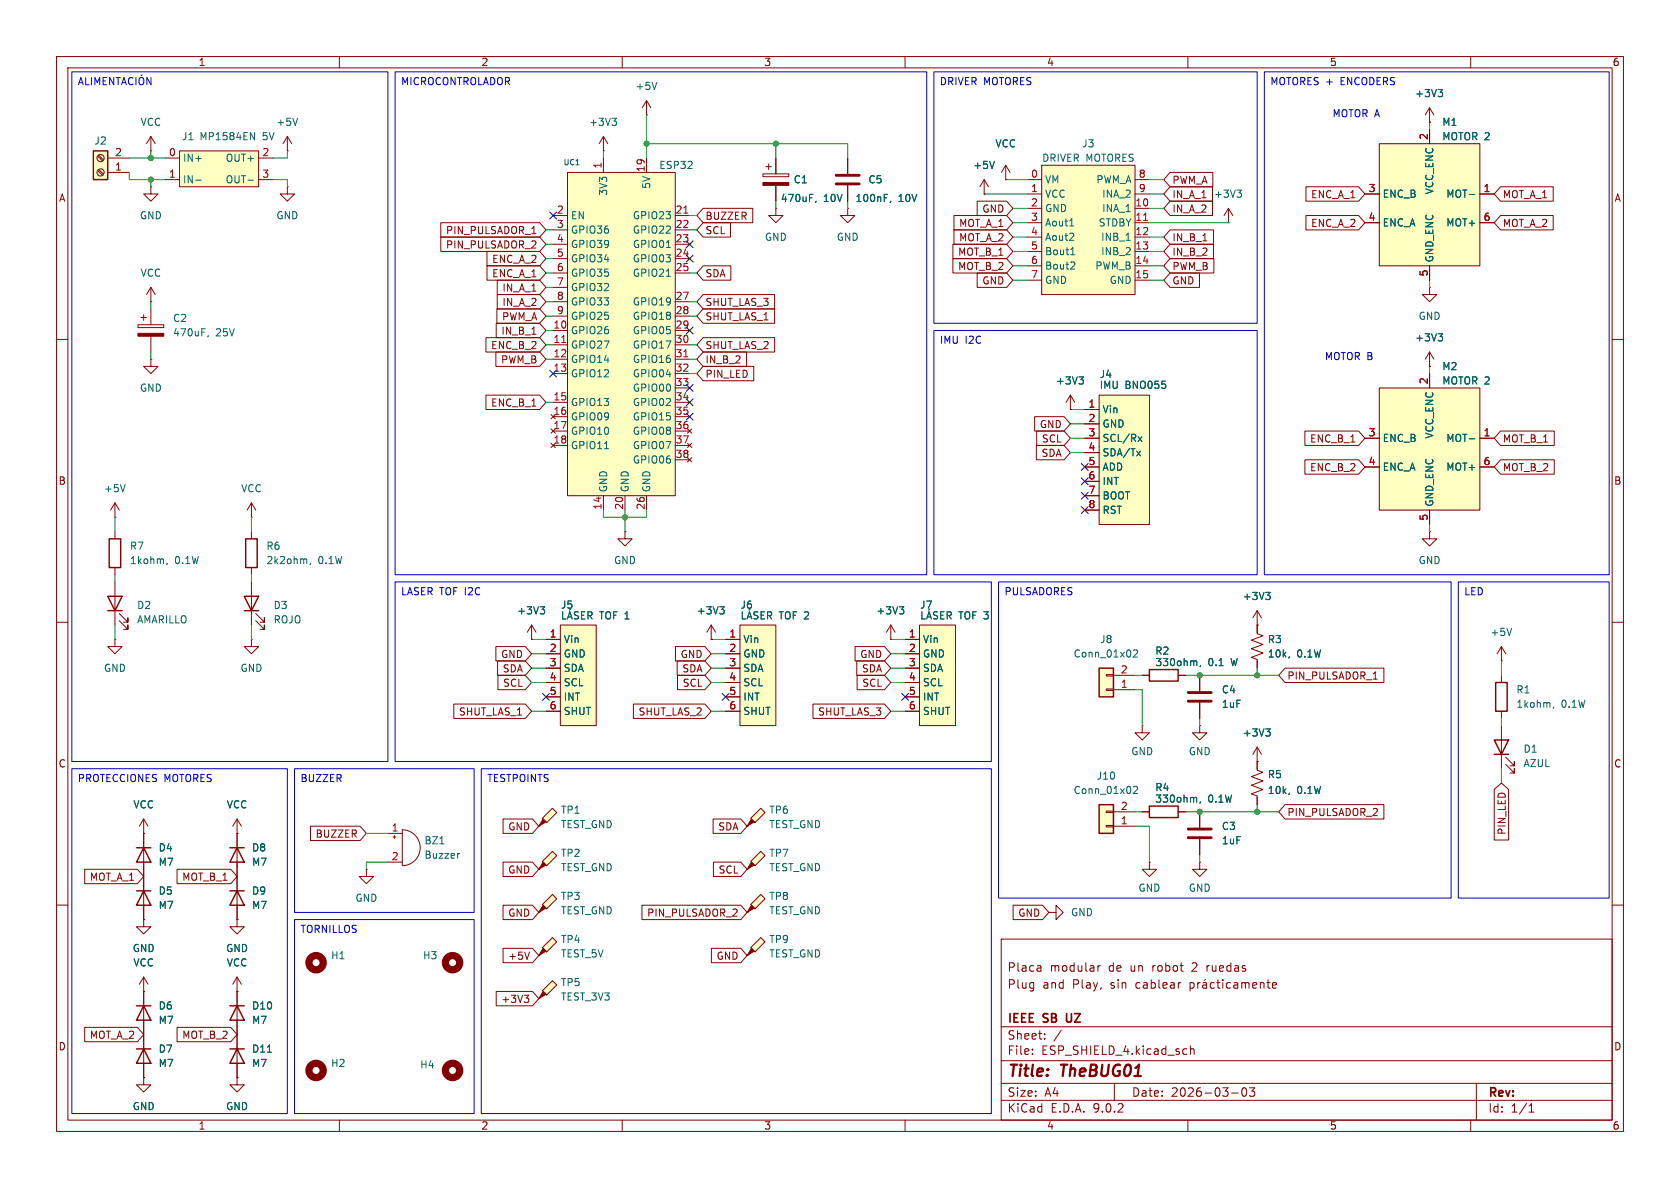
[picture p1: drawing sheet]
<svg xmlns="http://www.w3.org/2000/svg" width="297mm" height="210mm" viewBox="0 0 297 210" stroke-linecap="round" stroke-linejoin="round" font-family="sans-serif">
<g fill="none" stroke="#840000" stroke-width=".18">
<path d="M10 10h277v190h-277zM12 12h273v186h-273zM60 10v2M110 10v2M160 10v2M210 10v2M260 10v2M10 60h2M285 60h2M10 110h2M285 110h2M25.4 147.3v7.6"/>
<path d="M10 160h2M177 166h108v32h-108zM183.8 170.7l.2 .2v.8M184 171.6l-.1 .1M184 171.1h-.1M194.1 170.7v1M194.5 170.7l-.3 .1-.1 .2M208.6 173.7h.1M210.4 173.8l.4-.1 .3 .3v.4l-.1 .2h-.6M210.4 173.7v1.5M211.7 173.7v1M212.2 173.7l-.3 .1-.2 .2"/>
<path d="M212.7 173.8h.5l.1 .9M213.1 173.1l-.2 .2M213.3 174.1h-.5a.29 .29 0 0 0-.2 .3 .29 .29 0 0 0 .2 .3l.5-.1M214.7 173.8l-.5-.1-.2 .3v.4l.1 .2h.6M215.1 173.7h.6M215.3 173.2v1.3l.4 .2M216.2 173.2v.1M216.2 173.7v1M217.5 173.8l-.4-.1-.3 .3v.4l.2 .2h.5M218.2 173.8h.5l.1 .9M218.8 174.1h-.5a.29 .29 0 0 0-.2 .3 .29 .29 0 0 0 .2 .3l.5-.1M219.5 173.7v1"/>
<path d="M219.5 173.8l.5-.1 .2 .2M220.2 173.9l.2-.2 .3 .1 .1 .9M220.2 173.9v.8M221.5 174.2l.7-.1-.1-.3-.4-.1-.2 .2v.7h.6M222.8 173.8l.2-.1 .4 .1 .1 .9M222.8 173.7v1M224 173.7h.5M224.2 173.2v1.3l.3 .2M225 174.2l.7-.1-.1-.3-.4-.1-.2 .2v.7h.6M285 160h2M60 198v2M110 198v2"/>
<path d="M160 198v2M177 194.5h108M177 191.5h108M177 187.5h108M177 181.5h108M182.5 186.3v.1M182.5 185.5v.1M184.7 183.6v.1M184.7 182.8v.1M187.6 182.1l-1.3 2M197 191.5v3M209.7 185.4l.1 .1"/>
<path d="M209.8 186.3l-.1 .1M210 198v2M210.5 184.9v1.5M210.5 185.5l.2-.1 .3 .1 .1 .9M217.7 193.2h1.2M219.7 192.4l.2-.1a.81 .81 0 0 1 .6 .6 .81 .81 0 0 1-.3 .8l-.2 .1a.81 .81 0 0 1-.3-1.4zM220.9 192.3h.9l-.5 .6 .4 .1v.7l-.2 .1h-.4l-.2-.1M260 198v2M261 191.5v6.5M270.3 196.6h.9M270.3 195.5l.4-.4v1.5"/>
</g>
<path d="M188.6 179.2v1.3" fill="none" stroke="#840000" stroke-width=".3"/>
<path d="M24.1 149.9h2.6M25.4 149.9l1.3 2.5h-2.6z" fill="none" stroke="#840000" stroke-width=".25"/>
<path d="M99.1 110.5h6.3v17.8h-6.3z" fill="#ffffc2"/>
<path d="M96.5 113h2.6M96.5 115.6h2.6M96.5 118.1h2.6M99.1 110.5h6.3v17.8h-6.3zM96.5 120.7h2.6M96.5 123.2h2.6M96.5 125.7h2.6" fill="none" stroke="#840000" stroke-width=".18"/>
<path d="M99.5 108.1v1.3h.6M100.3 109.4l.4-1.3 .5 1.3M100.4 109.1h.6M102.3 108.2l-.5-.1-.2 .2v.3l.5 .3 .2 .3-.3 .2h-.5M102.8 108.8h.4M103.4 108.1h-.6v1.3h.6M103.9 108.8h.7l.1-.2-.1-.3-.7-.2v1.3M104.3 108.8l.4 .6" fill="none" stroke="#006464" stroke-width=".18"/>
<path d="M95.9 175.1l1.8-1.7 .7 .7-1.8 1.8z" fill="#ffffc2"/>
<path d="M96 175.3l.5 .5-1.3 .7z" fill="#840000" stroke="#840000" stroke-width=".18"/>
<g fill="none" stroke="#840000" stroke-width=".18">
<path d="M201.9 119.4h1.3M208.3 119.4h1.2M222.2 110.5h.1M222.2 108l-.7 1.2M222.2 108l.8 1.2M222.2 108v2.5M265.4 119.4v1.3M201.9 128.3v1.2h1.3l-1.3 1.3-1.2-1.3h1.2M201.9 128.3h.1M265.4 125.7v1.3M41.9 147.3h.1M41.9 144.8v17.8"/>
<path d="M41.9 144.8l-.8 1.3M41.9 144.8l.8 1.3M64.8 153.7v1.2h1.2l-1.2 1.3-1.3-1.3h1.3M64.8 153.7h.1M68.6 147.3h2.5M68.6 152.4h2.5M69.5 148h.5M69.7 147.7v.5M71.1 146.7a3.2 3.2 0 0 1 3.2 3.2 3.2 3.2 0 0 1-3.2 3.1zM212.1 152.4v1.3h1.3l-1.3 1.2-1.3-1.2h1.3M212.1 152.4h.1M41.9 162.6v1.2h1.3l-1.3 1.3-1.3-1.3h1.3"/>
<path d="M41.9 162.6h.1M95.2 176.5h.1M95.9 175.1l1.8-1.7 .7 .7-1.8 1.8z"/>
</g>
<path d="M211.4 116.8l.2 .2v.7M212.2 117.6l-.1 .3M223.8 104.7h.7l-.4 .5M224.3 105.2l.2 .2v.3l-.2 .3M274.7 125l-.1 .2M77.8 149.2h.7M81.3 150.9h-.3" fill="none" stroke="#006464" stroke-width=".18"/>
<path d="M203.2 118.4h5.1v2h-5.1zM264.4 120.7h2v5h-2zM40.6 157.5h2.6M40.6 149.9h2.6M41.9 157.5l1.3 2.5h-2.6zM41.9 149.9l1.3 2.5h-2.6z" fill="none" stroke="#840000" stroke-width=".25"/>
<g fill="none" stroke="#840000" stroke-width="1.3">
<circle cx="55.9" cy="170.2" r="1.27"/>
<circle cx="80" cy="170.2" r="1.27"/>
<circle cx="55.9" cy="189.2" r="1.27"/>
<circle cx="80" cy="189.2" r="1.27"/>
</g>
<path d="M95.9 159.9l1.8-1.8 .7 .8-1.8 1.8z" fill="#ffffc2"/>
<path d="M96 160l.5 .5-1.3 .8z" fill="#840000" stroke="#840000" stroke-width=".18"/>
<path d="M95.9 159.9l1.8-1.8 .7 .8-1.8 1.8zM212.1 143.5v2.8M212.1 148.3v2.8M95.2 161.3h.1" fill="none" stroke="#840000" stroke-width=".18"/>
<path d="M210.1 146.6h4M210.1 148.1h4" fill="none" stroke="#840000" stroke-width=".51"/>
<path d="M16.5 26.7h2.5v5.1h-2.5z" fill="#ffffc2"/>
<path d="M16.5 26.7h2.5v5.1h-2.5z" fill="none" stroke="#840000" stroke-width=".25"/>
<g fill="none" stroke="#840000" stroke-width=".18">
<path d="M17.3 30.1l.8 .9M17.3 27.6l.8 .8M17.4 30l.9 .8M17.4 27.4l.9 .9M19 30.5h3.9M19 27.9h3.9M212.1 119.4v2.8M212.1 128.3v1.2h1.3l-1.3 1.3-1.3-1.3h1.3M212.1 128.3h.1M212.1 124.2v2.8"/>
<circle cx="17.8" cy="27.9" r=".63"/>
<circle cx="17.8" cy="30.5" r=".63"/>
</g>
<path d="M210.1 122.4h4M210.1 124h4" fill="none" stroke="#840000" stroke-width=".51"/>
<path d="M243.8 68.6h17.8v21.6h-17.8z" fill="#ffffc2"/>
<g fill="none" stroke="#840000" stroke-width=".18">
<path d="M241.3 77.5h2.5M243.8 68.6h17.8v21.6h-17.8zM252.7 64.8h.1M252.7 62.2v2.6M252.7 66v2.6M252.7 62.2l-.7 1.3M252.7 62.2l.8 1.3M261.6 77.5h2.6M241.3 82.6h2.5M252.7 94v1.3h1.3l-1.3 1.2-1.2-1.2h1.2M252.7 94h.1M252.7 90.2v2.5"/>
<path d="M261.6 82.6h2.6"/>
</g>
<path d="M254.2 59h.8l-.4 .5M254.8 59.5l.2 .2v.3l-.2 .3M259.7 77.6h1" fill="none" stroke="#006464" stroke-width=".18"/>
<path d="M243.8 25.4h17.8v21.6h-17.8z" fill="#ffffc2"/>
<g fill="none" stroke="#840000" stroke-width=".18">
<path d="M252.7 19.1v2.5M252.7 19.1l-.7 1.2M252.7 19.1l.8 1.2M241.3 34.3h2.5M241.3 39.4h2.5M243.8 25.4h17.8v21.6h-17.8zM252.7 21.6h.1M252.7 22.9v2.5M261.6 34.3h2.6M261.6 39.4h2.6M252.7 50.8v1.3h1.3l-1.3 1.2-1.2-1.2h1.2M252.7 50.8h.1"/>
<path d="M252.7 47v2.5M41.9 175.3h.1M41.9 172.7v17.8M41.9 172.7l-.8 1.3M41.9 172.7l.8 1.3M25.4 190.5v1.3h1.3l-1.3 1.2-1.3-1.2h1.3M25.4 190.5h.1M25.4 182.9v7.6M41.9 190.5v1.3h1.3l-1.3 1.2-1.3-1.2h1.3M41.9 190.5h.1"/>
</g>
<path d="M254.2 15.8h.8l-.4 .5M254.8 16.3l.2 .2v.3l-.2 .3M259.7 34.4h1M47.3 186h.7" fill="none" stroke="#006464" stroke-width=".18"/>
<path d="M40.6 177.8h2.6M41.9 177.8l1.3 2.5h-2.6zM24.1 185.4h2.6M25.4 185.4l1.3 2.6h-2.6zM40.6 185.4h2.6M41.9 185.4l1.3 2.6h-2.6z" fill="none" stroke="#840000" stroke-width=".25"/>
<path d="M130.8 110.5h6.4v17.8h-6.4z" fill="#ffffc2"/>
<g fill="none" stroke="#840000" stroke-width=".18">
<path d="M125.7 113h.1M125.7 110.5l-.7 1.3M125.7 110.5l.8 1.3M125.7 110.5v2.5M128.3 113h2.5M128.3 115.6h2.5M128.3 118.1h2.5M130.8 110.5h6.4v17.8h-6.4zM128.3 120.7h2.5M128.3 123.2h2.5M128.3 125.7h2.5M25.4 147.3h.1"/>
<path d="M25.4 144.8l-.8 1.3M25.4 144.8l.8 1.3M25.4 144.8v2.5"/>
</g>
<path d="M127.2 107.3h.8l-.4 .4M127.8 107.7l.2 .3v.3l-.2 .2M131.2 108.1v1.3h.6M132.1 109.4l.4-1.3 .4 1.3M132.2 109.1h.6M134 108.2l-.5-.1-.2 .2v.3l.6 .3 .1 .3-.2 .2h-.5M134.5 108.8h.5M135.2 108.1h-.7v1.3h.7M135.7 108.8h.6l.1-.2v-.3l-.7-.2v1.3M136 108.8l.4 .6" fill="none" stroke="#006464" stroke-width=".18"/>
<path d="M194.3 69.9h8.9v22.8h-8.9z" fill="#ffffc2"/>
<g fill="none" stroke="#840000" stroke-width=".18">
<path d="M24.4 57.4h4.6v.5h-4.6zM24.9 56.1h1M25.4 55.6v1M26.7 54.6v2.8M26.7 59.4v2.8M189.2 72.4h.1M189.2 69.9l-.7 1.2M189.2 69.9l.8 1.2M189.2 69.9v2.5M191.8 72.4h2.5M191.8 74.9h2.5M191.8 77.5h2.5"/>
<path d="M194.3 69.9h8.9v22.8h-8.9zM191.8 80h2.5M191.8 82.6h2.5M191.8 85.1h2.5M191.8 87.6h2.5M191.8 90.2h2.5M222.2 134.6h.1M222.2 132.1l-.7 1.3M222.2 132.1l.8 1.3M222.2 132.1v2.5M25.4 154.9v7.7M203.2 152.4v1.3h1.3l-1.3 1.2-1.3-1.2h1.3"/>
<path d="M203.2 152.4h.1M25.4 162.6v1.2h1.3l-1.3 1.3-1.3-1.3h1.3M25.4 162.6h.1M25.4 175.3h.1M25.4 172.7v10.2M25.4 172.7l-.8 1.3M25.4 172.7l.8 1.3M185.4 161.3h1.3v-1.3l1.3 1.3-1.3 1.3v-1.3M185.4 161.3h.1"/>
</g>
<path d="M36.8 59.3l-.1 .3M190.7 66.6h.8l-.4 .5M191.3 67.1l.2 .2v.3l-.2 .3M201 79.7l.6 .9M201.2 77.2l.7 .8M201.6 79.7l-.6 .9M201.9 77.2l-.7 .8M223.8 128.8h.7l-.4 .5M224.3 129.3l.2 .3v.3l-.2 .2" fill="none" stroke="#006464" stroke-width=".18"/>
<path d="M24.1 157.5h2.6M25.4 157.5l1.3 2.5h-2.6zM24.1 177.8h2.6M25.4 177.8l1.3 2.5h-2.6z" fill="none" stroke="#840000" stroke-width=".25"/>
<path d="M24.4 58.9h4.6v.5h-4.6z" fill="#840000" stroke="#840000" stroke-width=".18"/>
<path d="M184.1 29.2h16.6v22.9h-16.6z" fill="#ffffc2"/>
<g fill="none" stroke="#840000" stroke-width=".18">
<path d="M50.8 33v1.3h1.3l-1.3 1.3-1.3-1.3h1.3M50.8 33h.1M181.6 31.8h2.5M181.6 34.3h2.5M181.6 36.8h2.5M181.6 39.4h2.5M184.1 29.2h16.6v22.9h-16.6zM200.7 31.8h2.5M200.7 34.3h2.5M200.7 36.8h2.5M200.7 39.4h2.5M181.6 41.9h2.5"/>
<path d="M181.6 44.5h2.5M181.6 47h2.5M181.6 49.5h2.5M200.7 41.9h2.5M200.7 44.5h2.5M200.7 47h2.5M200.7 49.5h2.5M26.7 63.5v1.3h1.2l-1.2 1.2-1.3-1.2h1.3M26.7 63.5h.1M44.4 94v1.3M44.4 100.3v1.3M44.4 102.9v7.6"/>
<path d="M45.2 109.7l1.5 1.6v-.8v.8h-.7M45.2 108.5l1.5 1.5v-.8v.8h-.7"/>
</g>
<path d="M189.1 39.9h.7M189.1 42.5h.7M189.3 45h.7M189.5 43.9l.2-.1v1.2M189.8 41.3v.5M189.8 46.3l.2 .2v.3l-.8 .8h.8M199.1 42.5h.7M54.9 99.6l-.1 .2" fill="none" stroke="#006464" stroke-width=".18"/>
<path d="M202.2 39h.7" fill="none" stroke="#a90000" stroke-width=".18"/>
<path d="M43.4 95.3h2.1v5h-2.1zM43.2 105.4h2.5l-1.3 2.6zM43.2 108h2.5" fill="none" stroke="#840000" stroke-width=".25"/>
<path d="M95.9 144.7l1.8-1.8 .7 .7-1.8 1.8z" fill="#ffffc2"/>
<path d="M96 144.8l.5 .5-1.3 .8z" fill="#840000" stroke="#840000" stroke-width=".18"/>
<path d="M95.2 146.1h.1M95.9 144.7l1.8-1.8 .7 .7-1.8 1.8z" fill="none" stroke="#840000" stroke-width=".18"/>
<path d="M95.9 167.5l1.8-1.8 .7 .8-1.8 1.8z" fill="#ffffc2"/>
<path d="M96 167.6l.5 .5-1.3 .8z" fill="#840000" stroke="#840000" stroke-width=".18"/>
<path d="M95.2 168.9h.1M95.9 167.5l1.8-1.8 .7 .8-1.8 1.8z" fill="none" stroke="#840000" stroke-width=".18"/>
<path d="M95.9 152.3l1.8-1.8 .7 .8-1.8 1.7z" fill="#ffffc2"/>
<path d="M96 152.4l.5 .5-1.3 .8z" fill="#840000" stroke="#840000" stroke-width=".18"/>
<g fill="none" stroke="#840000" stroke-width=".18">
<path d="M174 34.3h.1M174 31.8l-.8 1.2M174 31.8l.8 1.2M174 31.8v2.5M177.8 31.8h.1M177.8 29.2l-.8 1.3M177.8 29.2l.8 1.3M177.8 29.2v2.6M217.2 39.4h.1M217.2 36.8l-.8 1.3M217.2 36.8l.7 1.3M217.2 36.8v2.6"/>
<path d="M95.2 153.7h.1M95.9 152.3l1.8-1.8 .7 .8-1.8 1.7z"/>
</g>
<path d="M175.8 28.5l-.4 1.3M218.7 33.6h.8l-.5 .5M219.2 34.1l.3 .2v.3l-.3 .3" fill="none" stroke="#006464" stroke-width=".18"/>
<path d="M162.6 110.5h6.3v17.8h-6.3z" fill="#ffffc2"/>
<g fill="none" stroke="#840000" stroke-width=".18">
<path d="M134.9 30.7h4.5v.5h-4.5zM135.4 29.5h1M135.9 29v1M137.2 27.9v2.8M137.2 32.8v2.8M157.5 113h.1M157.5 110.5l-.8 1.3M157.5 110.5l.7 1.3M157.5 110.5v2.5M160 113h2.6M160 115.6h2.6M160 118.1h2.6"/>
<path d="M162.6 110.5h6.3v17.8h-6.3zM160 120.7h2.6M160 123.2h2.6M160 125.7h2.6"/>
</g>
<path d="M144.3 35.6l-.2 .2M159 107.3h.8l-.4 .4M159.5 107.7l.3 .3v.3l-.3 .2M163 108.1v1.3h.6M163.8 109.4l.4-1.3 .5 1.3M163.9 109.1h.6M165.8 108.2l-.5-.1-.2 .2v.3l.5 .3 .2 .3-.3 .2h-.5M166.3 108.8h.4M166.9 108.1h-.6v1.3h.6M167.4 108.8h.7l.1-.2-.1-.3-.7-.2v1.3M167.8 108.8l.4 .6" fill="none" stroke="#006464" stroke-width=".18"/>
<path d="M134.9 32.3h4.5v.5h-4.5z" fill="#840000" stroke="#840000" stroke-width=".18"/>
<path d="M194.3 118.1h2.5v5.1h-2.5z" fill="#ffffc2"/>
<path d="M194.3 118.1h2.5v5.1h-2.5z" fill="none" stroke="#840000" stroke-width=".25"/>
<path d="M137.2 36.8v1.3h1.2l-1.2 1.3-1.3-1.3h1.3M137.2 36.8h.1M149.9 36.8v1.3h1.2l-1.2 1.3-1.3-1.3h1.3M149.9 36.8h.1M149.9 27.9v2.8M149.9 32.8v2.8M195.6 119.3h1.2v.2h-1.2zM196.8 119.4h3.9M222.2 110.5v1.5l1.1 .4-2.1 .8 2.1 .7-2.1 .8 2.1 .7-2.1 .8 1 .4v1.5M195.6 121.8h1.2v.2h-1.2zM196.8 121.9h3.9M222.2 134.6v1.5l1.1 .4-2.1 .8 2.1 .7-2.1 .8 2.1 .8-2.1 .7 1 .4v1.5" fill="none" stroke="#840000" stroke-width=".18"/>
<path d="M157.5 35.6l-.2 .2M200.4 115l.5-.1 .2 .3-.8 .9h.8M227.9 116.1l-.1 .2M227.9 140.2l-.1 .3" fill="none" stroke="#006464" stroke-width=".18"/>
<path d="M147.8 31h4.1M147.8 32.5h4.1" fill="none" stroke="#840000" stroke-width=".51"/>
<path d="M132.7 152.3l1.8-1.8 .8 .8-1.8 1.7z" fill="#ffffc2"/>
<path d="M132.8 152.4l.5 .5-1.2 .8z" fill="#840000" stroke="#840000" stroke-width=".18"/>
<path d="M132.1 153.7h.1M132.7 152.3l1.8-1.8 .8 .8-1.8 1.7z" fill="none" stroke="#840000" stroke-width=".18"/>
<path d="M132.7 144.7l1.8-1.8 .8 .7-1.8 1.8z" fill="#ffffc2"/>
<path d="M132.8 144.8l.5 .5-1.2 .8z" fill="#840000" stroke="#840000" stroke-width=".18"/>
<g fill="none" stroke="#840000" stroke-width=".18">
<path d="M20.3 91.4h.1M20.3 88.9v2.5M20.3 94v1.3M20.3 88.9l-.7 1.3M20.3 88.9l.8 1.3M44.4 91.4h.1M44.4 88.9l-.7 1.3M44.4 88.9l.8 1.3M44.4 88.9v2.5M20.3 113v1.3h1.3l-1.3 1.3-1.3-1.3h1.3M20.3 113h.1M20.3 100.3v1.3"/>
<path d="M20.3 102.9v7.6M21.1 109.7l1.5 1.6v-.8v.8h-.8M21.1 108.5l1.5 1.5v-.8v.8h-.8M44.4 113v1.3h1.3l-1.3 1.3-1.2-1.3h1.2M44.4 113h.1M132.1 146.1h.1M132.7 144.7l1.8-1.8 .8 .7-1.8 1.8zM201.9 143.5h1.3M208.3 143.5h1.2"/>
</g>
<path d="M19.3 95.3h2v5h-2zM19 105.4h2.6l-1.3 2.6zM19 108h2.6M203.2 142.5h5.1v2h-5.1z" fill="none" stroke="#840000" stroke-width=".25"/>
<path d="M22.1 85.7l-.4 1.2M29.6 99.6l-.2 .2M211.4 141l.2 .1v.7M212.2 141.7l-.1 .3" fill="none" stroke="#006464" stroke-width=".18"/>
<path d="M132.7 159.9l1.8-1.8 .8 .8-1.8 1.8z" fill="#ffffc2"/>
<path d="M132.8 160l.5 .5-1.2 .8z" fill="#840000" stroke="#840000" stroke-width=".18"/>
<path d="M114.3 17.8l-.8 1.3M114.3 17.8l.8 1.3M114.3 17.8v2.5M114.3 20.3h.1M94 113h.1M94 110.5l-.8 1.3M94 110.5l.7 1.3M94 110.5v2.5M132.7 159.9l1.8-1.8 .8 .8-1.8 1.8zM132.1 161.3h.1" fill="none" stroke="#840000" stroke-width=".18"/>
<path d="M116.1 14.5l-.4 1.3M95.5 107.3h.8l-.4 .4M96 107.7l.3 .3v.3l-.3 .2" fill="none" stroke="#006464" stroke-width=".18"/>
<path d="M100.3 30.5h19.1v57.1h-19.1z" fill="#ffffc2"/>
<g fill="none" stroke="#840000" stroke-width=".18">
<path d="M97.8 38.1h2.5M100.3 30.5h19.1v57.1h-19.1zM106.7 27.9v2.6M114.3 27.9v2.6M119.4 38.1h2.5M97.8 40.6h2.5M97.8 43.2h2.5M97.8 45.7h2.5M97.8 48.3h2.5M97.8 50.8h2.5M97.8 53.3h2.5M97.8 55.9h2.5"/>
<path d="M97.8 58.4h2.5M119.4 40.6h2.5M119.4 43.2h2.5M119.4 45.7h2.5M119.4 48.3h2.5M119.4 53.3h2.5M119.4 55.9h2.5M119.4 58.4h2.5M97.4 75.8l.8 .8M97.8 61h2.5M97.8 63.5h2.5M97.8 66h2.5"/>
<path d="M97.8 71.1h2.5M97.8 73.7h2.5M97.8 76.2h2.5M97.8 78.7h2.5M98.2 75.8l-.8 .8M119.4 61h2.5M119.4 63.5h2.5M119.4 66h2.5M119.4 71.1h2.5M119.4 73.7h2.5M119.4 76.2h2.5M119.4 78.7h2.5"/>
<path d="M119.4 68.6h2.5M121.5 75.8l.8 .8M121.5 78.4l.8 .7M122.3 75.8l-.8 .8M122.3 78.4l-.8 .7M106.7 87.6v2.6M110.5 87.6v2.6M114.3 87.6v2.6M119.4 81.3h2.5M121.5 80.9l.8 .8M122.3 80.9l-.8 .8"/>
</g>
<path d="M120.9 37.7h.7M99.3 60.5h.7M120.9 63.1h.7" fill="none" stroke="#a90000" stroke-width=".18"/>
<path d="M117.8 43.8h.7M117.8 48.8h.7M106.9 79.3h.7" fill="none" stroke="#006464" stroke-width=".18"/>
<path d="M194.3 142.2h2.5v5.1h-2.5z" fill="#ffffc2"/>
<path d="M264.2 130.8h2.5l-1.3 2.6zM264.2 133.4h2.5M194.3 142.2h2.5v5.1h-2.5z" fill="none" stroke="#840000" stroke-width=".25"/>
<g fill="none" stroke="#840000" stroke-width=".18">
<path d="M26.7 33v1.3h1.2l-1.2 1.3-1.3-1.3h1.3M26.7 33h.1M26.7 26.7h.1M26.7 24.1v2.6M26.7 24.1l-.8 1.3M26.7 24.1l.7 1.3M50.8 26.7h.1M50.8 24.1l-.8 1.3M50.8 24.1l.8 1.3M50.8 24.1v2.6M106.7 26.7h.1M106.7 24.1l-.8 1.3"/>
<path d="M106.7 24.1l.7 1.3M106.7 24.1v2.6M26.7 53.3h.1M26.7 50.8l-.8 1.3M26.7 50.8l.7 1.3M26.7 50.8v2.5M110.5 94v1.3h1.3l-1.3 1.2-1.3-1.2h1.3M110.5 94h.1M265.4 128.3v7.6M266.2 135.1l1.5 1.6v-.8v.8h-.7M266.2 133.9l1.5 1.5v-.8v.8h-.7M195.6 145.9h1.2v.3h-1.2z"/>
<path d="M195.6 143.4h1.2v.2h-1.2zM196.8 146.1h3.9M196.8 143.5h3.9"/>
</g>
<path d="M52.6 20.9l-.4 1.3M108.2 20.9h.8l-.4 .5M108.7 21.4l.3 .2v.3l-.3 .3M200.4 139.1l.5-.1 .2 .4-.8 .9h.8" fill="none" stroke="#006464" stroke-width=".18"/>
<path d="M31.7 26.7h14v6.3h-14z" fill="#ffffc2"/>
<path d="M29.2 27.9h2.5M29.2 31.8h2.5M31.7 26.7h14v6.3h-14zM45.7 27.9h2.6M45.7 31.8h2.6" fill="none" stroke="#840000" stroke-width=".18"/>
<path d="M34.6 31.8h1M43.8 31.8h1M44.3 23.4l.7 1.3v-1.3" fill="none" stroke="#006464" stroke-width=".18"/>
<path d="M132.7 167.5l1.8-1.8 .8 .8-1.8 1.8z" fill="#ffffc2"/>
<path d="M132.8 167.6l.5 .5-1.2 .8z" fill="#840000" stroke="#840000" stroke-width=".18"/>
<g fill="none" stroke="#840000" stroke-width=".18">
<path d="M77.9 39.4h17.5l1.1 1.2-1.1 1.3h-17.5zM124.3 36.8h8.8v2.6h-8.8l-1.1-1.3zM124.3 39.4h4.8v2.5h-4.8l-1.1-1.3zM137.2 27.9v2.8M137.2 32.8v2.8M149.9 27.9v2.8M149.9 32.8v2.8M168.6 38.1h9.4l1.1 1.3-1.1 1.2h-9.4zM172.8 35.6h5.2l1.1 1.2-1.1 1.3h-5.2zM174 34.3h.1M177.8 31.8h.1M206.9 30.5h7.5v2.5h-7.5l-1.2-1.2z"/>
<path d="M206.9 35.6h7.5v2.5h-7.5l-1.2-1.3zM206.9 33h7.5v2.6h-7.5l-1.2-1.3zM230.9 38.1h9.3l1.1 1.3-1.1 1.2h-9.3zM230.9 33h9.3l1.1 1.3-1.1 1.3h-9.3zM241.3 34.3h2.5M241.3 39.4h2.5M252.7 21.6h.1M252.7 22.9v2.5M261.6 34.3h2.6M261.6 39.4h2.6M265.3 33h9.3v2.6h-9.3l-1.1-1.3zM265.3 38.1h9.3v2.5h-9.3l-1.1-1.2z"/>
<path d="M77.9 41.9h17.5l1.1 1.3-1.1 1.3h-17.5zM85.9 59.7h9.5l1.1 1.3-1.1 1.2h-9.5zM86.1 47h9.3l1.1 1.3-1.1 1.2h-9.3zM86.1 44.4h9.3l1.1 1.3-1.1 1.3h-9.3zM87.7 57.1h7.7l1.1 1.3-1.1 1.3h-7.7zM87.8 54.6h7.6l1.1 1.3-1.1 1.3h-7.6zM87.9 49.5h7.5l1.1 1.3-1.1 1.3h-7.5zM87.9 52.1h7.5l1.1 1.2-1.1 1.3h-7.5zM94 41.3h.7M94 59.1h.7M124.3 52.1h12.6v2.5h-12.6l-1.1-1.3zM124.3 47h4.9v2.5h-4.9l-1.1-1.2z"/>
<path d="M124.3 54.6h12.6v2.6h-12.6l-1.1-1.3zM124.3 59.7h12.6v2.5h-12.6l-1.1-1.2zM168.5 45.7h9.5l1.1 1.3-1.1 1.3h-9.5zM168.5 43.2h9.5l1.1 1.3-1.1 1.2h-9.5zM168.6 40.6h9.4l1.1 1.3-1.1 1.3h-9.4zM172.8 48.3h5.2l1.1 1.2-1.1 1.3h-5.2zM206.9 43.2h7.6v2.5h-7.6l-1.2-1.2zM206.9 48.3h5.2v2.5h-5.2l-1.2-1.3zM206.9 45.7h7.7v2.6h-7.7l-1.2-1.3zM206.9 40.6h7.6v2.6h-7.6l-1.2-1.3zM212.7 42.6h.7M252.7 47v2.5"/>
<path d="M85.9 69.8h9.5l1.1 1.3-1.1 1.3h-9.5zM87.7 62.2h7.7l1.1 1.3-1.1 1.3h-7.7zM124.3 62.2h7.7v2.6h-7.7l-1.1-1.3zM124.3 64.8h9v2.5h-9l-1.1-1.3zM182.9 73.7h5.2l1.1 1.2-1.1 1.3h-5.2zM183.2 78.7h4.9l1.1 1.3-1.1 1.3h-4.9zM183.3 76.2h4.8l1.1 1.3-1.1 1.2h-4.8zM189.2 72.4h.1M191.8 77.5h2.5M191.8 72.4h2.5M191.8 74.9h2.5M230.7 76.2h9.5l1.1 1.3-1.1 1.2h-9.5z"/>
<path d="M241.3 77.5h2.5M252.7 64.8h.1M252.7 66v2.6M261.6 77.5h2.6M265.3 76.2h9.5v2.5h-9.5l-1.1-1.2zM191.8 82.6h2.5M191.8 80h2.5M191.8 85.1h2.5M191.8 87.6h2.5M191.8 90.2h2.5M230.7 81.3h9.5l1.1 1.3-1.1 1.2h-9.5zM241.3 82.6h2.5"/>
<path d="M252.7 90.2v2.5M261.6 82.6h2.6M265.3 81.3h9.5v2.5h-9.5l-1.1-1.2zM87.7 114.3h5.2l1.1 1.3-1.1 1.2h-5.2zM88 116.8h4.9l1.1 1.3-1.1 1.3h-4.9zM88 119.4h4.9l1.1 1.3-1.1 1.2h-4.9zM94 113h.1M96.5 113h2.6M96.5 115.6h2.6M96.5 118.1h2.6M119.4 114.3h5.2l1.1 1.3-1.1 1.2h-5.2zM119.7 116.8h4.9l1.1 1.3-1.1 1.3h-4.9z"/>
<path d="M119.8 119.4h4.8l1.1 1.3-1.1 1.2h-4.8zM125.7 113h.1M128.3 113h2.5M128.3 115.6h2.5M128.3 118.1h2.5M151.2 114.3h5.2l1.1 1.3-1.1 1.2h-5.2zM151.5 116.8h4.9l1.1 1.3-1.1 1.3h-4.9zM151.5 119.4h4.9l1.1 1.3-1.1 1.2h-4.9zM157.5 113h.1M160 113h2.6M160 115.6h2.6M160 118.1h2.6"/>
<path d="M201.9 119.4h1.3M208.3 119.4h1.2M212.1 119.4v2.8M222.2 110.5h.1M222.2 110.5v1.3M222.2 116.8v1.3M227.2 118.1h17.5v2.6h-17.5l-1.1-1.3zM265.4 116.8h.1M265.4 114.3l-.7 1.3M265.4 114.3l.8 1.3M265.4 114.3v2.5M80.2 124.5h12.7l1.1 1.2-1.1 1.3h-12.7z"/>
<path d="M96.5 120.7h2.6M96.5 123.2h2.6M96.5 125.7h2.6M112 124.5h12.6l1.1 1.2-1.1 1.3h-12.6zM128.3 120.7h2.5M128.3 123.2h2.5M128.3 125.7h2.5M143.7 124.5h12.7l1.1 1.2-1.1 1.3h-12.7zM160 120.7h2.6M160 123.2h2.6M160 125.7h2.6M212.1 124.2v2.8"/>
<path d="M222.2 134.6h.1M222.2 134.6v1.3M242.8 120.1h.7M264.2 139.5l1.2-1.1 1.3 1.1v9h-2.5zM15 153.7h9.3l1.1 1.2-1.1 1.3h-9.3zM25.4 147.3h.1M25.4 147.3v2.6M25.4 152.4v5.1M31.3 153.7h9.5l1.1 1.2-1.1 1.3h-9.5zM41.9 147.3h.1M41.9 147.3v2.6M41.9 152.4v5.1"/>
<path d="M54.9 146h8.8l1.1 1.3-1.1 1.3h-8.8zM88.9 152.4h5.2l1.1 1.3-1.1 1.2h-5.2zM88.9 144.8h5.2l1.1 1.3-1.1 1.2h-5.2zM126.1 144.8h4.9l1.1 1.3-1.1 1.2h-4.9zM126.1 152.4h4.9l1.1 1.3-1.1 1.2h-4.9zM201.9 143.5h1.3M208.3 143.5h1.2M212.1 143.5v2.8M212.1 148.3v2.8M222.2 141v1.2M227.2 142.2h17.5v2.6h-17.5l-1.1-1.3zM25.4 162.6h.1"/>
<path d="M25.4 175.3h.1M25.4 160v2.6M25.4 175.3v2.5M41.9 162.6h.1M41.9 175.3h.1M41.9 160v2.6M41.9 175.3v2.5M87.7 175.3h6.4l1.1 1.2-1.1 1.3h-6.4zM88.9 167.6h5.2l1.1 1.3-1.1 1.3h-5.2zM88.9 160h5.2l1.1 1.3-1.1 1.3h-5.2zM92.7 175.9h.8l-.4 .5M93.2 176.4l.3 .3v.3l-.3 .2"/>
<path d="M93.6 168.3l-.4 1.3M113.5 160h17.5l1.1 1.3-1.1 1.3h-17.5zM125.8 167.6h5.2l1.1 1.3-1.1 1.3h-5.2zM132.1 168.9h.1M132.7 167.5l1.8-1.8 .8 .8-1.8 1.8zM179.1 160h5.2l1.1 1.3-1.1 1.3h-5.2zM15 181.6h9.3l1.1 1.3-1.1 1.3h-9.3zM25.4 190.5h.1M25.4 180.3v5.1M25.4 188v2.5M31.3 181.6h9.5l1.1 1.3-1.1 1.3h-9.5zM41.9 190.5h.1"/>
<path d="M41.9 180.3v5.1M41.9 188v2.5"/>
</g>
<g fill="none" stroke="#006464" stroke-width=".18">
<path d="M254.2 15.8h.8l-.4 .5M254.8 16.3l.2 .2v.3l-.2 .3M144.3 35.6l-.2 .2M157.5 35.6l-.2 .2M175.8 28.5l-.4 1.3M259.7 34.4h1M254.2 59h.8l-.4 .5M254.8 59.5l.2 .2v.3l-.2 .3M190.7 66.6h.8l-.4 .5M191.3 67.1l.2 .2v.3l-.2 .3M201 79.7l.6 .9M201.2 77.2l.7 .8"/>
<path d="M201.6 79.7l-.6 .9M201.9 77.2l-.7 .8M259.7 77.6h1M95.5 107.3h.8l-.4 .4M96 107.7l.3 .3v.3l-.3 .2M99.5 108.1v1.3h.6M100.3 109.4l.4-1.3 .5 1.3M100.4 109.1h.6M102.3 108.2l-.5-.1-.2 .2v.3l.5 .3 .2 .3-.3 .2h-.5M102.8 108.8h.4M103.4 108.1h-.6v1.3h.6M103.9 108.8h.7l.1-.2-.1-.3-.7-.2v1.3"/>
<path d="M104.3 108.8l.4 .6M127.2 107.3h.8l-.4 .4M127.8 107.7l.2 .3v.3l-.2 .2M131.2 108.1v1.3h.6M132.1 109.4l.4-1.3 .4 1.3M132.2 109.1h.6M134 108.2l-.5-.1-.2 .2v.3l.6 .3 .1 .3-.2 .2h-.5M134.5 108.8h.5M135.2 108.1h-.7v1.3h.7M135.7 108.8h.6l.1-.2v-.3l-.7-.2v1.3M136 108.8l.4 .6M159 107.3h.8l-.4 .4"/>
<path d="M159.5 107.7l.3 .3v.3l-.3 .2M163 108.1v1.3h.6M163.8 109.4l.4-1.3 .5 1.3M163.9 109.1h.6M165.8 108.2l-.5-.1-.2 .2v.3l.5 .3 .2 .3-.3 .2h-.5M166.3 108.8h.4M166.9 108.1h-.6v1.3h.6M167.4 108.8h.7l.1-.2-.1-.3-.7-.2v1.3M167.8 108.8l.4 .6M211.4 116.8l.2 .2v.7M212.2 117.6l-.1 .3M223.8 104.7h.7l-.4 .5"/>
<path d="M224.3 105.2l.2 .2v.3l-.2 .3M227.9 116.1l-.1 .2M267.2 111.1l-.4 1.2M223.8 128.8h.7l-.4 .5M224.3 129.3l.2 .3v.3l-.2 .2M211.4 141l.2 .1v.7M212.2 141.7l-.1 .3M227.9 140.2l-.1 .3M47.3 186h.7"/>
</g>
<g fill="none" stroke="#009600" stroke-width=".18">
<path d="M22.9 30.5v1.3h6.3M22.9 27.9h6.3M26.7 26.7v1.2M26.7 31.8v1.2M48.3 31.8h2.5v1.2M50.8 26.7v1.2h-2.5M106.7 26.7v1.2M114.3 20.3v7.6M114.3 25.4h35.6v2.5M121.9 38.1h1.3M137.2 25.4v2.5M137.2 35.6v1.2"/>
<path d="M149.9 35.6v1.2M174 34.3h7.6M177.8 31.8h3.8M179.1 39.4h2.5M179.1 36.8h2.5M203.2 39.4h14M203.2 34.3h2.5M203.2 31.8h2.5M203.2 36.8h2.5M252.7 21.6v1.3M26.7 53.3v1.3M96.5 48.3h1.3"/>
<path d="M96.5 55.9h1.3M96.5 53.3h1.3M96.5 58.4h1.3M96.5 50.8h1.3M96.5 43.2h1.3M96.5 40.6h1.3M96.5 45.7h1.3M121.9 48.3h1.3M121.9 55.9h1.3M121.9 53.3h1.3M121.9 40.6h1.3M179.1 41.9h2.5"/>
<path d="M179.1 47h2.5M179.1 44.5h2.5M179.1 49.5h2.5M203.2 41.9h2.5M203.2 47h2.5M203.2 44.5h2.5M203.2 49.5h2.5M252.7 49.5v1.3M26.7 62.2v1.3M96.5 61h1.3M96.5 71.1h1.3M96.5 63.5h1.3"/>
<path d="M121.9 61h1.3M121.9 63.5h1.3M121.9 66h1.3M189.2 77.5h2.6M189.2 74.9h2.6M189.2 72.4h2.6M252.7 64.8v1.2M20.3 91.4v2.6M44.4 91.4v2.6M106.7 90.2v1.2h7.6v-1.2M110.5 90.2v3.8M189.2 80h2.6"/>
<path d="M252.7 92.7v1.3M20.3 101.6v1.3M20.3 110.5v2.5M44.4 101.6v1.3M44.4 110.5v2.5M94 118.1h2.5M94 115.6h2.5M94 113h2.5M125.7 118.1h2.6M125.7 115.6h2.6M125.7 113h2.6M157.5 118.1h2.5"/>
<path d="M157.5 115.6h2.5M157.5 113h2.5M200.7 119.4h1.2M209.5 119.4h16.6M222.2 118.1v1.3M265.4 116.8v2.6M94 120.7h2.5M94 125.7h2.5M125.7 120.7h2.6M125.7 125.7h2.6M157.5 120.7h2.5M157.5 125.7h2.5"/>
<path d="M200.7 121.9h1.2v6.4M212.1 127v1.3M265.4 127v1.3M265.4 135.9v2.5M64.8 147.3h3.8M68.6 152.4h-3.8v1.3M200.7 143.5h1.2M200.7 146.1h2.5v6.3M209.5 143.5h16.6M212.1 151.1v1.3M222.2 142.2v1.3"/>
</g>
<g fill="none" stroke="#000084" stroke-width=".18">
<path d="M97.2 37.5l1.2 1.2M98.4 37.5l-1.2 1.2M121.3 57.8l1.2 1.2M121.3 42.6l1.2 1.2M121.3 45.1l1.2 1.2M122.5 57.8l-1.2 1.2M122.5 42.6l-1.2 1.2M122.5 45.1l-1.2 1.2M97.2 65.4l1.2 1.2M98.4 65.4l-1.2 1.2M121.3 68l1.2 1.2M121.3 73.1l1.2 1.2"/>
<path d="M121.3 70.5l1.2 1.2M122.5 68l-1.2 1.2M122.5 73.1l-1.2 1.2M122.5 70.5l-1.2 1.2M191.2 89.6l1.2 1.2M191.2 81.9l1.2 1.3M191.2 87l1.2 1.2M191.2 84.5l1.2 1.2M192.4 89.6l-1.2 1.2M192.4 81.9l-1.2 1.3M192.4 87l-1.2 1.2M192.4 84.5l-1.2 1.2"/>
<path d="M95.9 122.6l1.2 1.2M97.1 122.6l-1.2 1.2M127.7 122.6l1.2 1.2M128.9 122.6l-1.2 1.2M159.4 122.6l1.2 1.2M160.6 122.6l-1.2 1.2"/>
</g>
<g fill="none" stroke="#0000c2" stroke-width=".18">
<path d="M12.7 12.7h55.9v121.9h-55.9zM13.9 15l.4-1.3 .4 1.3M14 14.6h.6M15.1 13.7v1.3h.6M16.2 13.7v1.3M16.8 15v-1.3l.4 .9 .4-.9v1.3M18.2 14.3h.5M18.8 13.7h-.6v1.3h.6M20.1 13.7v1.3l-.7-1.3v1.3M20.5 13.7h.8M20.9 13.7v1.3M21.5 15l.4-1.3 .4 1.3"/>
<path d="M21.6 14.6h.6M23.5 13.8a.6 .6 0 0 0-.8 .4 .6 .6 0 0 0 .5 .8l.3-.1M24 13.7v1.3M24.8 13.8l.1-.1a.43 .43 0 0 1 .5 .4v.5a.42 .42 0 0 1-.4 .4 .42 .42 0 0 1-.4-.4v-.5zM25.1 13.2l-.2 .2M26.7 13.7v1.3l-.7-1.3v1.3M69.8 12.7h94v88.9h-94zM165.1 12.7h57.1v44.5h-57.1zM223.5 12.7h61v88.9h-61zM165.1 58.4h57.1v43.2h-57.1zM69.8 102.9h105.5v31.7h-105.5zM176.5 102.9h80v55.9h-80z"/>
<path d="M257.8 102.9h26.7v55.9h-26.7zM12.7 135.9h38.1v61h-38.1zM52.1 135.9h31.7v25.4h-31.7zM85.1 135.9h90.2v61h-90.2zM52.1 162.6h31.7v34.3h-31.7z"/>
</g>
<g fill="#009600" stroke="#009600" stroke-width=".18">
<circle cx="110.5" cy="91.4" r=".46"/>
<circle cx="26.7" cy="27.9" r=".46"/>
<circle cx="26.7" cy="31.8" r=".46"/>
<circle cx="222.2" cy="119.4" r=".46"/>
<circle cx="212.1" cy="119.4" r=".46"/>
<circle cx="222.2" cy="143.5" r=".46"/>
<circle cx="212.1" cy="143.5" r=".46"/>
<circle cx="114.3" cy="25.4" r=".46"/>
<circle cx="137.2" cy="25.4" r=".46"/>
</g>
<g font-size="2.8" fill="#840000">
<text x="178" y="190.9">Title:</text>
<text x="187.7" y="190.9">TheBUG01</text>
</g>
<g font-size="2.1" fill="#840000">
<text x="178" y="172">Placa</text>
<text x="185.6" y="172">modular</text>
<text x="196" y="172">de</text>
<text x="200" y="172">un</text>
<text x="204" y="172">robot</text>
<text x="211.1" y="172">2</text>
<text x="213.9" y="172">ruedas</text>
<text x="178" y="175">Plug</text>
<text x="184.3" y="175">and</text>
<text x="189.7" y="175">Play,</text>
<text x="196.5" y="175">sin</text>
<text x="201.1" y="175">cablear</text>
<text x="178" y="184">Sheet:</text>
<text x="178" y="181.2">IEEE</text>
<text x="184.5" y="181.2">SB</text>
<text x="189.2" y="181.2">UZ</text>
<text x="178" y="186.7">File:</text>
<text x="184.1" y="186.7">ESP_SHIELD_4.kicad_sch</text>
<text x="178" y="196.9">KiCad</text>
<text x="178" y="194.1">Size:</text>
<text x="184.7" y="194.1">A4</text>
<text x="185.7" y="196.9">E.D.A.</text>
<text x="193.3" y="196.9">9.0.2</text>
<text x="200" y="194.1">Date:</text>
<text x="207" y="194.1">2026-03-03</text>
<text x="263" y="194.3">Rev:</text>
<text x="263" y="196.9">Id:</text>
<text x="267.1" y="196.9">1/1</text>
</g>
<g font-size="1.8" fill="#840000">
<text x="35" y="11.9">1</text>
<text x="85" y="11.9">2</text>
<text x="135" y="11.9">3</text>
<text x="185" y="11.9">4</text>
<text x="235" y="11.9">5</text>
<text x="285" y="11.9">6</text>
<text x="10.3" y="35.9">A</text>
<text x="207.2" y="32.7">PWM_A</text>
<text x="207.2" y="35.2">IN_A_1</text>
<text x="231.7" y="35.2">ENC_A_1</text>
<text x="265.6" y="35.2">MOT_A_1</text>
<text x="285.3" y="35.9">A</text>
<text x="78.7" y="41.6">PIN_PULSADOR_1</text>
<text x="124.6" y="39.1">BUZZER</text>
<text x="124.6" y="41.6">SCL</text>
<text x="169.5" y="40.3">MOT_A_1</text>
<text x="173.6" y="37.8">GND</text>
<text x="207.2" y="37.8">IN_A_2</text>
<text x="231.7" y="40.3">ENC_A_2</text>
<text x="265.6" y="40.3">MOT_A_2</text>
<text x="78.7" y="44.1">PIN_PULSADOR_2</text>
<text x="86.9" y="46.7">ENC_A_2</text>
<text x="169.3" y="47.9">MOT_B_2</text>
<text x="169.3" y="45.4">MOT_B_1</text>
<text x="169.5" y="42.9">MOT_A_2</text>
<text x="207.2" y="45.4">IN_B_2</text>
<text x="207.2" y="47.9">PWM_B</text>
<text x="207.2" y="42.9">IN_B_1</text>
<text x="86.9" y="49.2">ENC_A_1</text>
<text x="88.7" y="51.8">IN_A_1</text>
<text x="124.6" y="49.2">SDA</text>
<text x="173.6" y="50.5">GND</text>
<text x="207.2" y="50.5">GND</text>
<text x="88.5" y="59.4">IN_B_1</text>
<text x="88.7" y="56.8">PWM_A</text>
<text x="88.7" y="54.3">IN_A_2</text>
<text x="124.6" y="54.3">SHUT_LAS_3</text>
<text x="124.6" y="56.8">SHUT_LAS_1</text>
<text x="86.7" y="61.9">ENC_B_2</text>
<text x="88.5" y="64.5">PWM_B</text>
<text x="124.6" y="61.9">SHUT_LAS_2</text>
<text x="124.6" y="64.5">IN_B_2</text>
<text x="124.6" y="67">PIN_LED</text>
<text x="86.7" y="72.1">ENC_B_1</text>
<text x="183.7" y="75.9">GND</text>
<text x="184" y="81">SDA</text>
<text x="184.1" y="78.4">SCL</text>
<text x="231.5" y="78.4">ENC_B_1</text>
<text x="231.5" y="83.5">ENC_B_2</text>
<text x="265.6" y="78.4">MOT_B_1</text>
<text x="265.6" y="83.5">MOT_B_2</text>
<text x="10.3" y="85.9">B</text>
<text x="285.3" y="85.9">B</text>
<text x="88.5" y="116.5">GND</text>
<text x="88.8" y="119.1">SDA</text>
<text x="120.2" y="116.5">GND</text>
<text x="120.5" y="119.1">SDA</text>
<text x="152" y="116.5">GND</text>
<text x="152.3" y="119.1">SDA</text>
<text x="88.8" y="121.6">SCL</text>
<text x="120.6" y="121.6">SCL</text>
<text x="152.3" y="121.6">SCL</text>
<text x="227.5" y="120.3">PIN_PULSADOR_1</text>
<text x="81" y="126.7">SHUT_LAS_1</text>
<text x="112.8" y="126.7">SHUT_LAS_2</text>
<text x="144.5" y="126.7">SHUT_LAS_3</text>
<text x="10.3" y="135.9">C</text>
<text x="285.3" y="135.9">C</text>
<text x="55.7" y="148.3">BUZZER</text>
<text x="89.7" y="147">GND</text>
<text x="126.9" y="147">SDA</text>
<text x="227.5" y="144.5">PIN_PULSADOR_2</text>
<text x="266.4" y="147.7" transform="rotate(-90 266.4 147.7)">PIN_LED</text>
<text x="15.8" y="155.9">MOT_A_1</text>
<text x="32.1" y="155.9">MOT_B_1</text>
<text x="89.7" y="154.6">GND</text>
<text x="126.9" y="154.6">SCL</text>
<text x="89.7" y="162.2">GND</text>
<text x="114.3" y="162.2">PIN_PULSADOR_2</text>
<text x="179.9" y="162.2">GND</text>
<text x="89.7" y="169.9">+5V</text>
<text x="126.6" y="169.9">GND</text>
<text x="88.5" y="177.5">+3V3</text>
<text x="10.3" y="185.9">D</text>
<text x="15.8" y="183.8">MOT_A_2</text>
<text x="32.1" y="183.8">MOT_B_2</text>
<text x="285.3" y="185.9">D</text>
<text x="35" y="199.9">1</text>
<text x="85" y="199.9">2</text>
<text x="135" y="199.9">3</text>
<text x="185" y="199.9">4</text>
<text x="235" y="199.9">5</text>
<text x="285" y="199.9">6</text>
</g>
<g font-size="1.8" fill="#0000c2">
<text x="70.8" y="15.4">MICROCONTROLADOR</text>
<text x="166.1" y="15.4">DRIVER MOTORES</text>
<text x="224.5" y="15.4">MOTORES +</text>
<text x="237.1" y="15.4">ENCODERS</text>
<text x="235.5" y="20.9">MOTOR A</text>
<text x="166.1" y="61.1">IMU</text>
<text x="170.6" y="61.1">I2C</text>
<text x="234.1" y="63.9">MOTOR B</text>
<text x="70.8" y="105.5">LASER TOF I2C</text>
<text x="177.5" y="105.5">PULSADORES</text>
<text x="258.8" y="105.5">LED</text>
<text x="13.7" y="138.6">PROTECCIONES MOTORES</text>
<text x="53" y="138.6">BUZZER</text>
<text x="86" y="138.6">TESTPOINTS</text>
<text x="53" y="165.2">TORNILLOS</text>
</g>
<g font-size="1.8" fill="#006464">
<text x="112.3" y="16.1">+5V</text>
<text x="250.1" y="17.4">+3V3</text>
<text x="24.8" y="22.5">VCC</text>
<text x="48.8" y="22.5">+5V</text>
<text x="104" y="22.5">+3V3</text>
<text x="254.9" y="22.5">M1</text>
<text x="16.6" y="25.8">J2</text>
<text x="32.1" y="25">J1 MP1584EN</text>
<text x="32.3" y="28.8">IN+</text>
<text x="39.8" y="28.8">OUT+</text>
<text x="46.4" y="25">5V</text>
<text x="175.9" y="26.3">VCC</text>
<text x="184.1" y="28.8">DRIVER MOTORES</text>
<text x="191.2" y="26.3">J3</text>
<text x="254.9" y="25">MOTOR 2</text>
<text x="32.3" y="32.6">IN-</text>
<text x="39.8" y="32.6">OUT-</text>
<text x="107.5" y="34.7" transform="rotate(-90 107.5 34.7)">3V3</text>
<text x="115.2" y="33.5" transform="rotate(-90 115.2 33.5)">5V</text>
<text x="116.5" y="30.1">ESP32</text>
<text x="137.9" y="35.9">470uF,</text>
<text x="140.2" y="32.6">C1</text>
<text x="145.6" y="35.9">10V</text>
<text x="151.1" y="35.9">100nF,</text>
<text x="153.4" y="32.6">C5</text>
<text x="158.8" y="35.9">10V</text>
<text x="172" y="30.1">+5V</text>
<text x="184.7" y="32.6">VM</text>
<text x="184.7" y="35.2">VCC</text>
<text x="193.7" y="32.6">PWM_A</text>
<text x="194.7" y="35.2">INA_2</text>
<text x="214.5" y="35.2">+3V3</text>
<text x="244.3" y="35.2">ENC_B</text>
<text x="253.6" y="34.5" transform="rotate(-90 253.6 34.5)">VCC_ENC</text>
<text x="255.6" y="35.2">MOT-</text>
<text x="24.6" y="39">GND</text>
<text x="48.8" y="39">GND</text>
<text x="100.8" y="39">EN</text>
<text x="100.8" y="41.5">GPIO36</text>
<text x="111.8" y="39">GPIO23</text>
<text x="111.8" y="41.5">GPIO22</text>
<text x="184.7" y="37.7">GND</text>
<text x="184.7" y="40.2">Aout1</text>
<text x="194.1" y="40.2">STDBY</text>
<text x="194.7" y="37.7">INA_1</text>
<text x="244.3" y="40.2">ENC_A</text>
<text x="255.6" y="40.2">MOT+</text>
<text x="100.8" y="44">GPIO39</text>
<text x="100.8" y="46.6">GPIO34</text>
<text x="111.8" y="44">GPIO01</text>
<text x="111.8" y="46.6">GPIO03</text>
<text x="135.1" y="42.8">GND</text>
<text x="147.8" y="42.8">GND</text>
<text x="184.7" y="42.8">Aout2</text>
<text x="184.7" y="45.3">Bout1</text>
<text x="184.7" y="47.9">Bout2</text>
<text x="193.5" y="47.9">PWM_B</text>
<text x="194.6" y="42.8">INB_1</text>
<text x="194.6" y="45.3">INB_2</text>
<text x="253.6" y="46.5" transform="rotate(-90 253.6 46.5)">GND_ENC</text>
<text x="24.8" y="49.1">VCC</text>
<text x="100.8" y="49.1">GPIO35</text>
<text x="100.8" y="51.7">GPIO32</text>
<text x="111.8" y="49.1">GPIO21</text>
<text x="184.7" y="50.4">GND</text>
<text x="196.1" y="50.4">GND</text>
<text x="30.5" y="57.1">C2</text>
<text x="30.5" y="59.7">470uF,</text>
<text x="38.1" y="59.7">25V</text>
<text x="100.8" y="54.2">GPIO33</text>
<text x="100.8" y="56.7">GPIO25</text>
<text x="100.8" y="59.3">GPIO26</text>
<text x="111.8" y="54.2">GPIO19</text>
<text x="111.8" y="56.7">GPIO18</text>
<text x="111.8" y="59.3">GPIO05</text>
<text x="250.7" y="56.7">GND</text>
<text x="100.8" y="61.8">GPIO27</text>
<text x="100.8" y="64.4">GPIO14</text>
<text x="111.8" y="61.8">GPIO17</text>
<text x="111.8" y="64.4">GPIO16</text>
<text x="250.1" y="60.6">+3V3</text>
<text x="254.9" y="65.6">M2</text>
<text x="24.6" y="69.4">GND</text>
<text x="100.8" y="66.9">GPIO12</text>
<text x="100.8" y="72">GPIO13</text>
<text x="111.8" y="66.9">GPIO04</text>
<text x="111.8" y="69.4">GPIO00</text>
<text x="111.8" y="72">GPIO02</text>
<text x="186.6" y="68.2">+3V3</text>
<text x="194.3" y="67">J4</text>
<text x="194.3" y="68.9">IMU</text>
<text x="198.9" y="68.9">BNO055</text>
<text x="254.9" y="68.2">MOTOR 2</text>
<text x="100.8" y="74.5">GPIO09</text>
<text x="100.8" y="77.1">GPIO10</text>
<text x="111.8" y="74.5">GPIO15</text>
<text x="111.8" y="77.1">GPIO08</text>
<text x="194.8" y="73.3">Vin</text>
<text x="194.8" y="75.8">GND</text>
<text x="253.6" y="77.6" transform="rotate(-90 253.6 77.6)">VCC_ENC</text>
<text x="100.8" y="79.6">GPIO11</text>
<text x="111.8" y="79.6">GPIO07</text>
<text x="111.8" y="82.1">GPIO06</text>
<text x="194.8" y="78.3">SCL/Rx</text>
<text x="194.8" y="80.9">SDA/Tx</text>
<text x="194.8" y="83.4">ADD</text>
<text x="244.3" y="78.3">ENC_B</text>
<text x="244.3" y="83.4">ENC_A</text>
<text x="255.6" y="78.3">MOT-</text>
<text x="255.6" y="83.4">MOT+</text>
<text x="18.3" y="87.2">+5V</text>
<text x="42.5" y="87.2">VCC</text>
<text x="107.5" y="87.1" transform="rotate(-90 107.5 87.1)">GND</text>
<text x="111.4" y="87.1" transform="rotate(-90 111.4 87.1)">GND</text>
<text x="115.2" y="87.1" transform="rotate(-90 115.2 87.1)">GND</text>
<text x="194.8" y="86">INT</text>
<text x="194.8" y="88.5">BOOT</text>
<text x="253.6" y="89.7" transform="rotate(-90 253.6 89.7)">GND_ENC</text>
<text x="194.8" y="91">RST</text>
<text x="22.9" y="97.4">R7</text>
<text x="22.9" y="99.9">1kohm,</text>
<text x="30.9" y="99.9">0.1W</text>
<text x="47" y="97.4">R6</text>
<text x="47" y="99.9">2k2ohm,</text>
<text x="56.2" y="99.9">0.1W</text>
<text x="108.5" y="99.9">GND</text>
<text x="250.7" y="99.9">GND</text>
<text x="24.1" y="107.9">D2</text>
<text x="48.3" y="107.9">D3</text>
<text x="99.1" y="107.8">J5</text>
<text x="130.8" y="107.8">J6</text>
<text x="162.6" y="107.8">J7</text>
<text x="219.6" y="106.3">+3V3</text>
<text x="24.1" y="110.4">AMARILLO</text>
<text x="48.3" y="110.4">ROJO</text>
<text x="91.3" y="108.8">+3V3</text>
<text x="99.6" y="113.9">Vin</text>
<text x="106" y="109.7">TOF 1</text>
<text x="123.1" y="108.8">+3V3</text>
<text x="131.3" y="113.9">Vin</text>
<text x="137.7" y="109.7">TOF 2</text>
<text x="154.8" y="108.8">+3V3</text>
<text x="163.1" y="113.9">Vin</text>
<text x="169.5" y="109.7">TOF 3</text>
<text x="194.4" y="113.9">J8</text>
<text x="224" y="113.9">R3</text>
<text x="263.4" y="112.6">+5V</text>
<text x="18.3" y="119">GND</text>
<text x="42.4" y="119">GND</text>
<text x="99.6" y="116.4">GND</text>
<text x="99.6" y="119">SDA</text>
<text x="131.3" y="116.4">GND</text>
<text x="131.3" y="119">SDA</text>
<text x="163.1" y="116.4">GND</text>
<text x="163.1" y="119">SDA</text>
<text x="189.7" y="116.4">Conn_01x02</text>
<text x="204.1" y="115.9">R2</text>
<text x="204.2" y="118">330ohm,</text>
<text x="213.6" y="118">0.1</text>
<text x="217.8" y="118">W</text>
<text x="224" y="116.4">10k,</text>
<text x="229.3" y="116.4">0.1W</text>
<text x="99.6" y="121.5">SCL</text>
<text x="99.6" y="124.1">INT</text>
<text x="131.3" y="121.5">SCL</text>
<text x="131.3" y="124.1">INT</text>
<text x="163.1" y="121.5">SCL</text>
<text x="163.1" y="124.1">INT</text>
<text x="215.9" y="122.8">C4</text>
<text x="215.9" y="125.3">1uF</text>
<text x="268" y="122.8">R1</text>
<text x="268" y="125.3">1kohm,</text>
<text x="276" y="125.3">0.1W</text>
<text x="99.6" y="126.6">SHUT</text>
<text x="131.3" y="126.6">SHUT</text>
<text x="163.1" y="126.6">SHUT</text>
<text x="219.6" y="130.4">+3V3</text>
<text x="199.9" y="133.7">GND</text>
<text x="210.1" y="133.7">GND</text>
<text x="224" y="137.8">R5</text>
<text x="269.2" y="133.3">D1</text>
<text x="269.2" y="135.8">AZUL</text>
<text x="23.5" y="143.1">VCC</text>
<text x="40" y="143.1">VCC</text>
<text x="189.7" y="140.6">Conn_01x02</text>
<text x="193.8" y="138">J10</text>
<text x="204.1" y="142.1">330ohm,</text>
<text x="204.1" y="140.1">R4</text>
<text x="213.5" y="142.1">0.1W</text>
<text x="224" y="140.6">10k,</text>
<text x="229.3" y="140.6">0.1W</text>
<text x="74.9" y="149.5">BZ1</text>
<text x="99.1" y="144.1">TP1</text>
<text x="99.1" y="146.6">TEST_GND</text>
<text x="135.9" y="144.1">TP6</text>
<text x="135.9" y="146.6">TEST_GND</text>
<text x="215.9" y="146.9">C3</text>
<text x="215.9" y="149.5">1uF</text>
<text x="27.9" y="150.7">D4</text>
<text x="27.9" y="153.3">M7</text>
<text x="44.5" y="150.7">D8</text>
<text x="44.5" y="153.3">M7</text>
<text x="74.9" y="152">Buzzer</text>
<text x="99.1" y="151.7">TP2</text>
<text x="99.1" y="154.2">TEST_GND</text>
<text x="135.9" y="151.7">TP7</text>
<text x="135.9" y="154.2">TEST_GND</text>
<text x="27.9" y="158.3">D5</text>
<text x="27.9" y="160.9">M7</text>
<text x="44.5" y="158.3">D9</text>
<text x="44.5" y="160.9">M7</text>
<text x="62.7" y="159.6">GND</text>
<text x="99.1" y="159.3">TP3</text>
<text x="99.1" y="161.8">TEST_GND</text>
<text x="135.9" y="159.3">TP8</text>
<text x="135.9" y="161.8">TEST_GND</text>
<text x="201.2" y="157.8">GND</text>
<text x="210.1" y="157.8">GND</text>
<text x="99.1" y="166.9">TP4</text>
<text x="135.9" y="166.9">TP9</text>
<text x="189.2" y="162.2">GND</text>
<text x="23.4" y="168.5">GND</text>
<text x="23.5" y="171">VCC</text>
<text x="39.9" y="168.5">GND</text>
<text x="40" y="171">VCC</text>
<text x="58.4" y="169.8">H1</text>
<text x="74.7" y="169.8">H3</text>
<text x="99.1" y="169.5">TEST_5V</text>
<text x="135.9" y="169.5">TEST_GND</text>
<text x="27.9" y="178.7">D6</text>
<text x="44.5" y="178.7">D10</text>
<text x="99.1" y="174.5">TP5</text>
<text x="99.1" y="177.1">TEST_3V3</text>
<text x="27.9" y="181.2">M7</text>
<text x="44.5" y="181.2">M7</text>
<text x="27.9" y="186.3">D7</text>
<text x="27.9" y="188.8">M7</text>
<text x="44.5" y="188.8">M7</text>
<text x="44.5" y="186.3">D11</text>
<text x="58.4" y="188.8">H2</text>
<text x="74.2" y="189.1">H4</text>
<text x="23.4" y="196.4">GND</text>
<text x="39.9" y="196.4">GND</text>
</g>
<g font-size="1.8" fill="#a90000">
<text x="20.2" y="27.7">2</text>
<text x="29.8" y="27.7">0</text>
<text x="46.3" y="27.7">2</text>
<text x="106.4" y="29.9" transform="rotate(-90 106.4 29.9)">1</text>
<text x="252.5" y="24.8" transform="rotate(-90 252.5 24.8)">2</text>
<text x="20.2" y="30.2">1</text>
<text x="29.8" y="31.5">1</text>
<text x="46.3" y="31.5">3</text>
<text x="114" y="30.5" transform="rotate(-90 114 30.5)">19</text>
<text x="182.2" y="31.5">0</text>
<text x="182.2" y="34">1</text>
<text x="201.2" y="31.5">8</text>
<text x="201.2" y="34">9</text>
<text x="241.9" y="34">3</text>
<text x="262.2" y="34">1</text>
<text x="98.4" y="37.8">2</text>
<text x="98.4" y="40.4">3</text>
<text x="119.3" y="37.8">21</text>
<text x="119.3" y="40.4">22</text>
<text x="182.2" y="36.6">2</text>
<text x="182.2" y="39.1">3</text>
<text x="182.2" y="41.7">4</text>
<text x="200.6" y="36.6">10</text>
<text x="200.6" y="39.1">11</text>
<text x="200.6" y="41.7">12</text>
<text x="241.9" y="39.1">4</text>
<text x="262.2" y="39.1">6</text>
<text x="98.4" y="42.9">4</text>
<text x="98.4" y="45.5">5</text>
<text x="119.3" y="42.9">23</text>
<text x="119.3" y="45.5">24</text>
<text x="182.2" y="44.2">5</text>
<text x="182.2" y="46.7">6</text>
<text x="200.6" y="44.2">13</text>
<text x="200.6" y="46.7">14</text>
<text x="98.4" y="48">6</text>
<text x="98.4" y="50.5">7</text>
<text x="98.4" y="53.1">8</text>
<text x="119.3" y="48">25</text>
<text x="119.3" y="53.1">27</text>
<text x="182.2" y="49.3">7</text>
<text x="200.6" y="49.3">15</text>
<text x="252.5" y="49" transform="rotate(-90 252.5 49)">5</text>
<text x="97.7" y="58.2">10</text>
<text x="98.4" y="55.6">9</text>
<text x="119.3" y="55.6">28</text>
<text x="119.3" y="58.2">29</text>
<text x="97.7" y="60.7">11</text>
<text x="97.7" y="63.2">12</text>
<text x="97.7" y="65.8">13</text>
<text x="119.3" y="60.7">30</text>
<text x="119.3" y="63.2">31</text>
<text x="119.3" y="65.8">32</text>
<text x="97.7" y="70.9">15</text>
<text x="119.3" y="68.3">33</text>
<text x="119.3" y="70.9">34</text>
<text x="252.5" y="68" transform="rotate(-90 252.5 68)">2</text>
<text x="97.7" y="73.4">16</text>
<text x="97.7" y="75.9">17</text>
<text x="119.3" y="73.4">35</text>
<text x="119.3" y="75.9">36</text>
<text x="192.3" y="72.1">1</text>
<text x="192.3" y="74.7">2</text>
<text x="192.3" y="77.2">3</text>
<text x="241.9" y="77.2">3</text>
<text x="262.2" y="77.2">1</text>
<text x="97.7" y="78.5">18</text>
<text x="119.3" y="78.5">37</text>
<text x="119.3" y="81">38</text>
<text x="192.3" y="79.8">4</text>
<text x="192.3" y="82.3">5</text>
<text x="241.9" y="82.3">4</text>
<text x="262.2" y="82.3">6</text>
<text x="192.3" y="84.8">6</text>
<text x="192.3" y="87.4">7</text>
<text x="192.3" y="89.9">8</text>
<text x="106.4" y="90.2" transform="rotate(-90 106.4 90.2)">14</text>
<text x="110.2" y="90.2" transform="rotate(-90 110.2 90.2)">20</text>
<text x="114" y="90.2" transform="rotate(-90 114 90.2)">26</text>
<text x="252.5" y="92.1" transform="rotate(-90 252.5 92.1)">5</text>
<text x="97.1" y="112.8">1</text>
<text x="128.8" y="112.8">1</text>
<text x="160.6" y="112.8">1</text>
<text x="97.1" y="115.3">2</text>
<text x="97.1" y="117.9">3</text>
<text x="128.8" y="115.3">2</text>
<text x="128.8" y="117.9">3</text>
<text x="160.6" y="115.3">2</text>
<text x="160.6" y="117.9">3</text>
<text x="198" y="119.1">2</text>
<text x="97.1" y="120.4">4</text>
<text x="97.1" y="122.9">5</text>
<text x="97.1" y="125.5">6</text>
<text x="128.8" y="120.4">4</text>
<text x="128.8" y="122.9">5</text>
<text x="128.8" y="125.5">6</text>
<text x="160.6" y="120.4">4</text>
<text x="160.6" y="122.9">5</text>
<text x="160.6" y="125.5">6</text>
<text x="198" y="121.7">1</text>
<text x="198" y="143.3">2</text>
<text x="69.1" y="147.1">1</text>
<text x="198" y="145.8">1</text>
<text x="69.1" y="152.1">2</text>
</g>
<text font-size="1.3" fill="#006464" x="99.5" y="29.4">UC1</text>
</svg>
